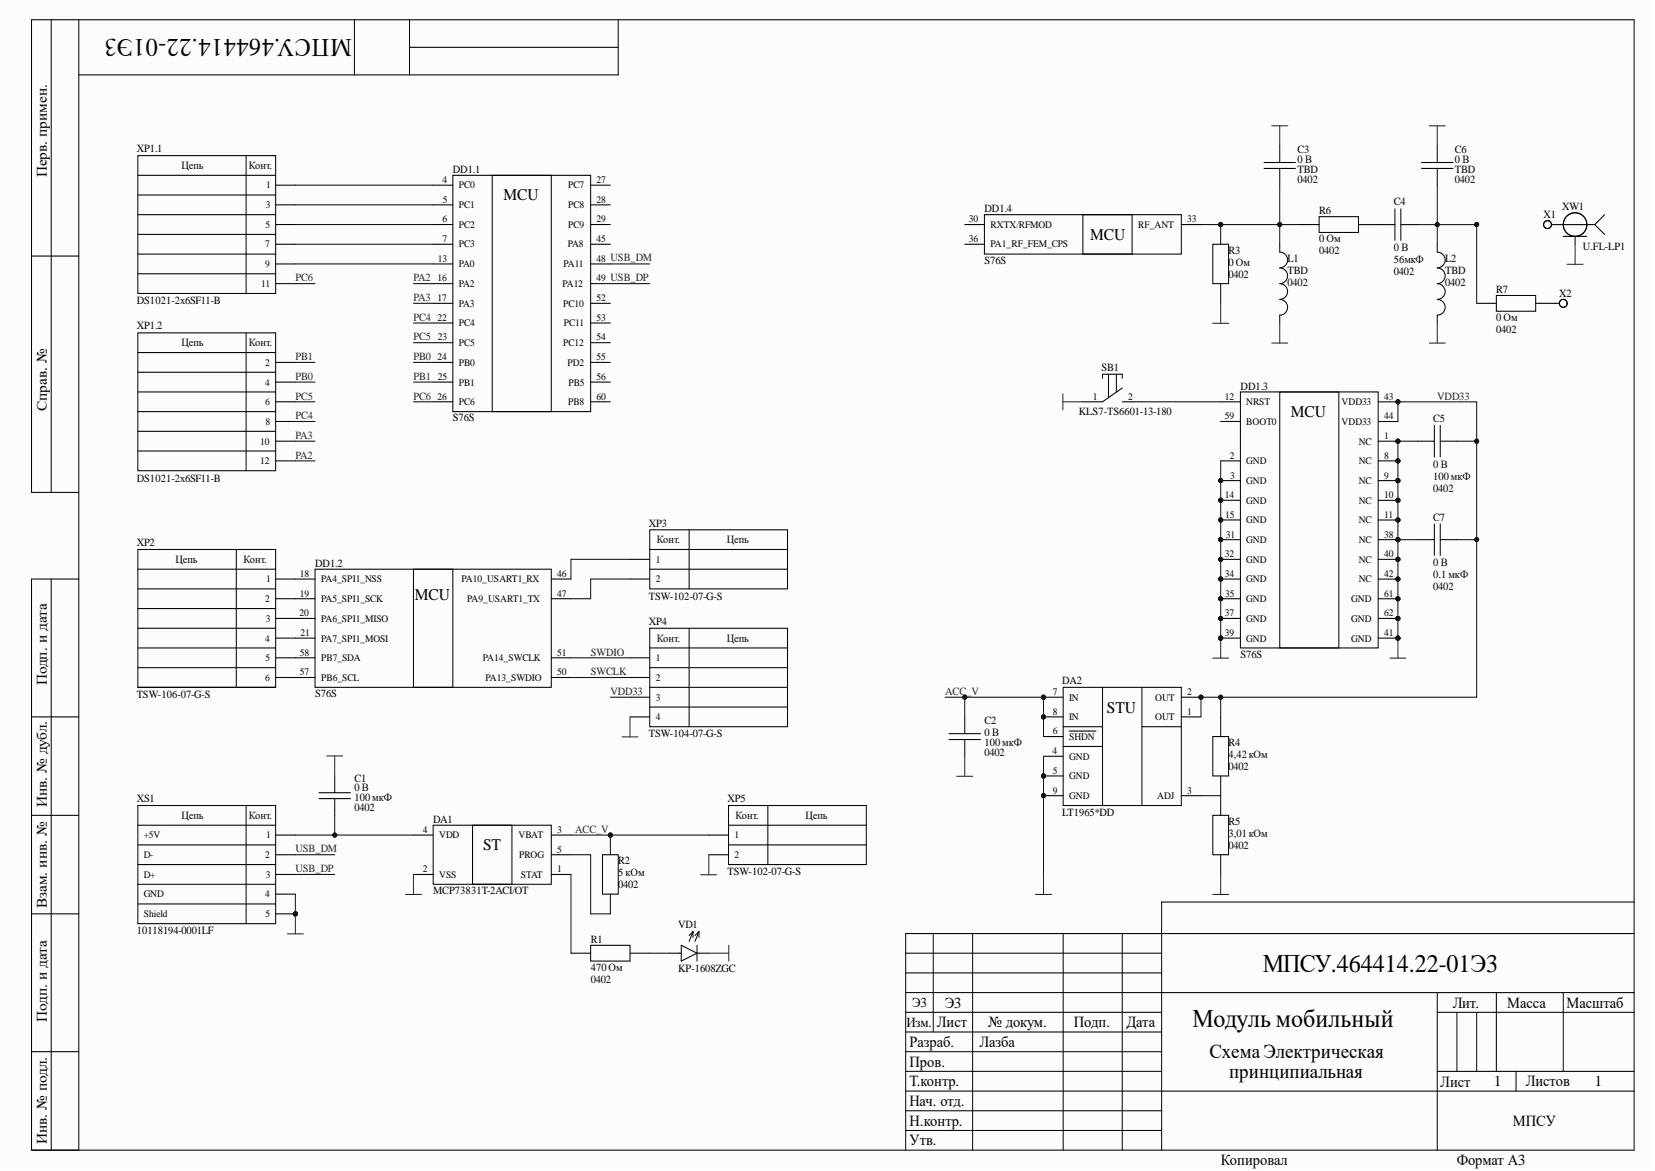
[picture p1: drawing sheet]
<svg xmlns="http://www.w3.org/2000/svg" width="420mm" height="297mm" viewBox="0 0 420 297" stroke-linecap="round" stroke-linejoin="round" font-family="sans-serif">
<g fill="#fcfcfc">
<path d="M0 0h419.5v296.7h-419.5z" fill-rule="evenodd"/>
<path d="M0 0h419.5v296.7h-419.5z" fill-rule="evenodd"/>
</g>
<g fill="none" stroke="#000" stroke-width=".26">
<path d="M13 5v119.9M20 5v286.8M89.9 5v14M103.9 12h52.9M103.9 5v14M156.8 5v14h-136.8M8 65h12M20 124.9h-12v-119.9h406.5v286.8h-406.5v-144.9h12M13 146.9v144.9M74.9 146.9h5M74.9 151.9h5M74.9 156.9h5"/>
<path d="M79.9 144.4h59.9v30h-59.9zM104.9 144.4h10v30h-10zM139.8 146.9h5M139.8 151.9h5M74.9 161.9h5M74.9 171.9h5M74.9 166.9h5M139.8 171.9h5M139.8 166.9h5M8 181.8h12M8 206.8h12M8 231.8h12"/>
<path d="M236.7 236.8v25M246.7 236.8v55M269.7 236.8v55M284.7 236.8v55M414.5 236.8h-184.8v55M414.5 228.8h-119.8v63M229.7 256.8h65M294.7 251.8h119.8M364.6 256.8h49.9M364.6 251.8v40M379.6 251.8v20M396.5 251.8v20"/>
<path d="M8 266.8h12M229.7 261.8h65M294.7 276.8h119.8M364.6 271.8h49.9M384.6 271.8v5"/>
</g>
<path d="M229.7 251.8h65M229.7 246.8h65M229.7 241.8h65M369.6 256.8v15M374.6 256.8v15M229.7 276.8h65M229.7 271.8h65M229.7 266.8h65M229.7 286.8h65M229.7 281.8h65" fill="none" stroke="#000" stroke-width=".25"/>
<circle cx="354.6" cy="111.9" r=".51" fill="#0e0e0e"/>
<circle cx="354.6" cy="111.9" r=".51" fill="none" stroke="#0e0e0e" stroke-width=".25"/>
<circle cx="309.6" cy="121.9" r=".51" fill="#0e0e0e"/>
<circle cx="309.6" cy="121.9" r=".51" fill="none" stroke="#0e0e0e" stroke-width=".25"/>
<circle cx="354.6" cy="116.9" r=".51" fill="#0e0e0e"/>
<circle cx="354.6" cy="116.9" r=".51" fill="none" stroke="#0e0e0e" stroke-width=".25"/>
<circle cx="354.6" cy="121.9" r=".51" fill="#0e0e0e"/>
<circle cx="354.6" cy="121.9" r=".51" fill="none" stroke="#0e0e0e" stroke-width=".25"/>
<circle cx="354.6" cy="126.9" r=".51" fill="#0e0e0e"/>
<circle cx="354.6" cy="126.9" r=".51" fill="none" stroke="#0e0e0e" stroke-width=".25"/>
<circle cx="354.6" cy="131.9" r=".51" fill="#0e0e0e"/>
<circle cx="354.6" cy="131.9" r=".51" fill="none" stroke="#0e0e0e" stroke-width=".25"/>
<circle cx="309.6" cy="126.9" r=".51" fill="#0e0e0e"/>
<circle cx="309.6" cy="126.9" r=".51" fill="none" stroke="#0e0e0e" stroke-width=".25"/>
<circle cx="309.6" cy="131.9" r=".51" fill="#0e0e0e"/>
<circle cx="309.6" cy="131.9" r=".51" fill="none" stroke="#0e0e0e" stroke-width=".25"/>
<circle cx="309.6" cy="136.9" r=".51" fill="#0e0e0e"/>
<circle cx="309.6" cy="136.9" r=".51" fill="none" stroke="#0e0e0e" stroke-width=".25"/>
<circle cx="309.6" cy="141.9" r=".51" fill="#0e0e0e"/>
<circle cx="309.6" cy="141.9" r=".51" fill="none" stroke="#0e0e0e" stroke-width=".25"/>
<circle cx="309.6" cy="146.9" r=".51" fill="#0e0e0e"/>
<circle cx="309.6" cy="146.9" r=".51" fill="none" stroke="#0e0e0e" stroke-width=".25"/>
<circle cx="309.6" cy="151.9" r=".51" fill="#0e0e0e"/>
<circle cx="309.6" cy="151.9" r=".51" fill="none" stroke="#0e0e0e" stroke-width=".25"/>
<circle cx="309.6" cy="156.9" r=".51" fill="#0e0e0e"/>
<circle cx="309.6" cy="156.9" r=".51" fill="none" stroke="#0e0e0e" stroke-width=".25"/>
<circle cx="354.6" cy="136.9" r=".51" fill="#0e0e0e"/>
<circle cx="354.6" cy="136.9" r=".51" fill="none" stroke="#0e0e0e" stroke-width=".25"/>
<circle cx="309.6" cy="161.9" r=".51" fill="#0e0e0e"/>
<circle cx="309.6" cy="161.9" r=".51" fill="none" stroke="#0e0e0e" stroke-width=".25"/>
<circle cx="354.6" cy="141.9" r=".51" fill="#0e0e0e"/>
<circle cx="354.6" cy="141.9" r=".51" fill="none" stroke="#0e0e0e" stroke-width=".25"/>
<circle cx="354.6" cy="161.9" r=".51" fill="#0e0e0e"/>
<circle cx="354.6" cy="161.9" r=".51" fill="none" stroke="#0e0e0e" stroke-width=".25"/>
<circle cx="354.6" cy="146.9" r=".51" fill="#0e0e0e"/>
<circle cx="354.6" cy="146.9" r=".51" fill="none" stroke="#0e0e0e" stroke-width=".25"/>
<circle cx="354.6" cy="101.9" r=".51" fill="#0e0e0e"/>
<circle cx="354.6" cy="101.9" r=".51" fill="none" stroke="#0e0e0e" stroke-width=".25"/>
<circle cx="354.6" cy="151.9" r=".51" fill="#0e0e0e"/>
<circle cx="354.6" cy="151.9" r=".51" fill="none" stroke="#0e0e0e" stroke-width=".25"/>
<circle cx="354.6" cy="156.9" r=".51" fill="#0e0e0e"/>
<circle cx="354.6" cy="156.9" r=".51" fill="none" stroke="#0e0e0e" stroke-width=".25"/>
<path d="M349.6 111.9h5" fill="none" stroke="#000" stroke-width=".26"/>
<circle cx="354.6" cy="111.9" r=".51" fill="#0e0e0e"/>
<circle cx="354.6" cy="111.9" r=".51" fill="none" stroke="#0e0e0e" stroke-width=".25"/>
<path d="M309.6 116.9h5M309.6 121.9h5" fill="none" stroke="#000" stroke-width=".26"/>
<circle cx="309.6" cy="121.9" r=".51" fill="#0e0e0e"/>
<circle cx="309.6" cy="121.9" r=".51" fill="none" stroke="#0e0e0e" stroke-width=".25"/>
<path d="M349.6 116.9h5" fill="none" stroke="#000" stroke-width=".26"/>
<circle cx="354.6" cy="116.9" r=".51" fill="#0e0e0e"/>
<circle cx="354.6" cy="116.9" r=".51" fill="none" stroke="#0e0e0e" stroke-width=".25"/>
<path d="M349.6 121.9h5" fill="none" stroke="#000" stroke-width=".26"/>
<circle cx="354.6" cy="121.9" r=".51" fill="#0e0e0e"/>
<circle cx="354.6" cy="121.9" r=".51" fill="none" stroke="#0e0e0e" stroke-width=".25"/>
<path d="M349.6 126.9h5" fill="none" stroke="#000" stroke-width=".26"/>
<circle cx="354.6" cy="126.9" r=".51" fill="#0e0e0e"/>
<circle cx="354.6" cy="126.9" r=".51" fill="none" stroke="#0e0e0e" stroke-width=".25"/>
<path d="M349.6 131.9h5" fill="none" stroke="#000" stroke-width=".26"/>
<circle cx="354.6" cy="131.9" r=".51" fill="#0e0e0e"/>
<circle cx="354.6" cy="131.9" r=".51" fill="none" stroke="#0e0e0e" stroke-width=".25"/>
<path d="M309.6 101.9h5M309.6 126.9h5" fill="none" stroke="#000" stroke-width=".26"/>
<circle cx="309.6" cy="126.9" r=".51" fill="#0e0e0e"/>
<circle cx="309.6" cy="126.9" r=".51" fill="none" stroke="#0e0e0e" stroke-width=".25"/>
<path d="M309.6 131.9h5" fill="none" stroke="#000" stroke-width=".26"/>
<circle cx="309.6" cy="131.9" r=".51" fill="#0e0e0e"/>
<circle cx="309.6" cy="131.9" r=".51" fill="none" stroke="#0e0e0e" stroke-width=".25"/>
<path d="M309.6 136.9h5" fill="none" stroke="#000" stroke-width=".26"/>
<circle cx="309.6" cy="136.9" r=".51" fill="#0e0e0e"/>
<circle cx="309.6" cy="136.9" r=".51" fill="none" stroke="#0e0e0e" stroke-width=".25"/>
<path d="M309.6 141.9h5" fill="none" stroke="#000" stroke-width=".26"/>
<circle cx="309.6" cy="141.9" r=".51" fill="#0e0e0e"/>
<circle cx="309.6" cy="141.9" r=".51" fill="none" stroke="#0e0e0e" stroke-width=".25"/>
<path d="M309.6 146.9h5" fill="none" stroke="#000" stroke-width=".26"/>
<circle cx="309.6" cy="146.9" r=".51" fill="#0e0e0e"/>
<circle cx="309.6" cy="146.9" r=".51" fill="none" stroke="#0e0e0e" stroke-width=".25"/>
<path d="M309.6 151.9h5" fill="none" stroke="#000" stroke-width=".26"/>
<circle cx="309.6" cy="151.9" r=".51" fill="#0e0e0e"/>
<circle cx="309.6" cy="151.9" r=".51" fill="none" stroke="#0e0e0e" stroke-width=".25"/>
<path d="M309.6 156.9h5" fill="none" stroke="#000" stroke-width=".26"/>
<circle cx="309.6" cy="156.9" r=".51" fill="#0e0e0e"/>
<circle cx="309.6" cy="156.9" r=".51" fill="none" stroke="#0e0e0e" stroke-width=".25"/>
<path d="M349.6 136.9h5" fill="none" stroke="#000" stroke-width=".26"/>
<circle cx="354.6" cy="136.9" r=".51" fill="#0e0e0e"/>
<circle cx="354.6" cy="136.9" r=".51" fill="none" stroke="#0e0e0e" stroke-width=".25"/>
<path d="M309.6 161.9h5" fill="none" stroke="#000" stroke-width=".26"/>
<circle cx="309.6" cy="161.9" r=".51" fill="#0e0e0e"/>
<circle cx="309.6" cy="161.9" r=".51" fill="none" stroke="#0e0e0e" stroke-width=".25"/>
<path d="M349.6 141.9h5" fill="none" stroke="#000" stroke-width=".26"/>
<circle cx="354.6" cy="141.9" r=".51" fill="#0e0e0e"/>
<circle cx="354.6" cy="141.9" r=".51" fill="none" stroke="#0e0e0e" stroke-width=".25"/>
<path d="M349.6 161.9h5" fill="none" stroke="#000" stroke-width=".26"/>
<circle cx="354.6" cy="161.9" r=".51" fill="#0e0e0e"/>
<circle cx="354.6" cy="161.9" r=".51" fill="none" stroke="#0e0e0e" stroke-width=".25"/>
<path d="M349.6 146.9h5" fill="none" stroke="#000" stroke-width=".26"/>
<circle cx="354.6" cy="146.9" r=".51" fill="#0e0e0e"/>
<circle cx="354.6" cy="146.9" r=".51" fill="none" stroke="#0e0e0e" stroke-width=".25"/>
<path d="M349.6 101.9h5" fill="none" stroke="#000" stroke-width=".26"/>
<circle cx="354.6" cy="101.9" r=".51" fill="#0e0e0e"/>
<circle cx="354.6" cy="101.9" r=".51" fill="none" stroke="#0e0e0e" stroke-width=".25"/>
<path d="M309.6 106.9h5M349.6 106.9h5M349.6 151.9h5" fill="none" stroke="#000" stroke-width=".26"/>
<circle cx="354.6" cy="151.9" r=".51" fill="#0e0e0e"/>
<circle cx="354.6" cy="151.9" r=".51" fill="none" stroke="#0e0e0e" stroke-width=".25"/>
<path d="M349.6 156.9h5" fill="none" stroke="#000" stroke-width=".26"/>
<circle cx="354.6" cy="156.9" r=".51" fill="#0e0e0e"/>
<circle cx="354.6" cy="156.9" r=".51" fill="none" stroke="#0e0e0e" stroke-width=".25"/>
<g fill="none" stroke="#000" stroke-width=".26">
<path d="M324.6 37v4.2M109.9 57h5M109.9 47h5M109.9 52h5M114.9 44.5h34.9v59.9h-34.9zM124.9 44.5h14.9v59.9h-14.9zM149.8 57h5M149.8 47h5M149.8 52h5M244.7 57h5M249.7 54.5h49.9v10h-49.9zM274.7 54.5h12.5v10h-12.5z"/>
<path d="M299.6 57h5M320.6 41.2h8M320.6 42.7h8M324.6 42.7v4.3M329.6 57h5M334.6 55h10v4h-10zM344.6 57h9.2M353.8 53v8M355.3 57h4.3M355.3 53v8M394.6 57h9.9M396.5 60h6"/>
<path d="M399.5 60v2M404.5 57l2.5 2.5M407 54.5l-2.5 2.5M109.9 62h5M109.9 67h5M109.9 71.9h5M109.9 76.9h5M149.8 62h5M149.8 67h5M149.8 71.9h5M149.8 76.9h5M244.7 62h5"/>
<path d="M324.6 62v2a2 2 0 0 1 2 2 2 2 0 0 1-2 2 2 2 0 0 1 2 2 2 2 0 0 1-2 1.9 2 2 0 0 1 2 2 2 2 0 0 1-2 2 2 2 0 0 1 2 2 2 2 0 0 1-2 2v2M364.6 62v2a2 2 0 0 1 2 2 2 2 0 0 1-2 2 2 2 0 0 1 2 2 2 2 0 0 1-2 1.9 2 2 0 0 1 2 2 2 2 0 0 1-2 2 2 2 0 0 1 2 2 2 2 0 0 1-2 2v2.1M109.9 81.9h5M109.9 86.9h5M109.9 91.9h5M109.9 96.9h5M149.8 81.9h5M149.8 86.9h5M149.8 91.9h5M149.8 96.9h5M279.7 95.9v-1h5v1M281.2 94.9v6"/>
<path d="M283.2 94.9v4.5M284.7 98.4l-5 3.5h-5M314.6 99.4h35v65h-35zM324.6 99.4h15v65h-15zM109.9 101.9h5M149.8 101.9h5M284.7 101.9h5M240.7 187.6h8M240.7 186.1h8M244.7 181.8v4.3M244.7 187.6v4.2"/>
<circle cx="399.5" cy="57" r="2.99"/>
<circle cx="399.5" cy="57" r="3"/>
</g>
<path d="M322.6 31.9h4M324.6 31.9v5.1M397.5 67h4.1M399.5 62v5M269.6 99.9v4.1M322.6 87h4M324.6 81.9v5.1M362.5 87h4.1M364.6 82v5M269.6 101.9h5.1" fill="none" stroke="#262626" stroke-width=".26"/>
<circle cx="264.7" cy="176.9" r=".51" fill="#0e0e0e"/>
<circle cx="264.7" cy="176.9" r=".51" fill="none" stroke="#0e0e0e" stroke-width=".25"/>
<circle cx="264.7" cy="181.9" r=".51" fill="#0e0e0e"/>
<circle cx="264.7" cy="181.9" r=".51" fill="none" stroke="#0e0e0e" stroke-width=".25"/>
<circle cx="304.6" cy="176.9" r=".51" fill="#0e0e0e"/>
<circle cx="304.6" cy="176.9" r=".51" fill="none" stroke="#0e0e0e" stroke-width=".25"/>
<circle cx="264.7" cy="196.8" r=".51" fill="#0e0e0e"/>
<circle cx="264.7" cy="196.8" r=".51" fill="none" stroke="#0e0e0e" stroke-width=".25"/>
<circle cx="264.7" cy="201.8" r=".51" fill="#0e0e0e"/>
<circle cx="264.7" cy="201.8" r=".51" fill="none" stroke="#0e0e0e" stroke-width=".25"/>
<path d="M264.7 176.9h5M269.7 174.4h29.9v29.9h-29.9zM279.7 174.4v29.9M289.7 174.4v29.9" fill="none" stroke="#000" stroke-width=".26"/>
<circle cx="264.7" cy="176.9" r=".51" fill="#0e0e0e"/>
<circle cx="264.7" cy="176.9" r=".51" fill="none" stroke="#0e0e0e" stroke-width=".25"/>
<path d="M264.7 181.8h5M264.7 186.8h5M264.7 191.8h5M269.7 189.3h10M271.2 185.4h6.8M299.6 181.8h5M299.6 201.8h5" fill="none" stroke="#000" stroke-width=".26"/>
<circle cx="264.7" cy="181.9" r=".51" fill="#0e0e0e"/>
<circle cx="264.7" cy="181.9" r=".51" fill="none" stroke="#0e0e0e" stroke-width=".25"/>
<path d="M299.6 176.9h5" fill="none" stroke="#000" stroke-width=".26"/>
<circle cx="304.6" cy="176.9" r=".51" fill="#0e0e0e"/>
<circle cx="304.6" cy="176.9" r=".51" fill="none" stroke="#0e0e0e" stroke-width=".25"/>
<path d="M264.7 196.8h5" fill="none" stroke="#000" stroke-width=".26"/>
<circle cx="264.7" cy="196.8" r=".51" fill="#0e0e0e"/>
<circle cx="264.7" cy="196.8" r=".51" fill="none" stroke="#0e0e0e" stroke-width=".25"/>
<path d="M264.7 201.8h5" fill="none" stroke="#000" stroke-width=".26"/>
<circle cx="264.7" cy="201.8" r=".51" fill="#0e0e0e"/>
<circle cx="264.7" cy="201.8" r=".51" fill="none" stroke="#0e0e0e" stroke-width=".25"/>
<g fill="none" stroke="#000" stroke-width=".26">
<path d="M359.6 111.9h4.2M363.8 107.9v8M365.3 107.9v8M365.3 111.9h4.3M359.6 136.9h4.2M363.8 132.9v8M365.3 132.9v8M365.3 136.9h4.3M269.7 184.3h10M289.7 184.3h9.9M307.6 186.8h4v10h-4zM309.6 181.8v5"/>
<path d="M309.6 196.8v10M307.6 206.8h4v10h-4zM309.6 216.8v5"/>
</g>
<path d="M352.6 166.9h4M354.6 161.9v5M262.7 226.9h4M264.7 221.8v5.1M307.6 226.9h4.1M309.6 221.8v5.1" fill="none" stroke="#262626" stroke-width=".26"/>
<circle cx="354.6" cy="161.9" r=".51" fill="#0e0e0e"/>
<circle cx="354.6" cy="161.9" r=".51" fill="none" stroke="#0e0e0e" stroke-width=".25"/>
<path d="M307.6 166.9h4.1M309.6 161.9v5" fill="none" stroke="#262626" stroke-width=".26"/>
<circle cx="309.6" cy="161.9" r=".51" fill="#0e0e0e"/>
<circle cx="309.6" cy="161.9" r=".51" fill="none" stroke="#0e0e0e" stroke-width=".25"/>
<path d="M242.7 196.9h4M244.7 191.8v5.1" fill="none" stroke="#262626" stroke-width=".26"/>
<circle cx="309.6" cy="57" r=".51" fill="#0e0e0e"/>
<circle cx="309.6" cy="57" r=".51" fill="none" stroke="#0e0e0e" stroke-width=".25"/>
<path d="M309.6 57v5M307.6 62h4v9.9h-4zM309.6 71.9v5" fill="none" stroke="#000" stroke-width=".26"/>
<circle cx="309.6" cy="57" r=".51" fill="#0e0e0e"/>
<circle cx="309.6" cy="57" r=".51" fill="none" stroke="#0e0e0e" stroke-width=".25"/>
<path d="M309.6 76.9v5.1M307.6 82h4.1M157.8 186.9h4M159.8 181.8v5.1" fill="none" stroke="#262626" stroke-width=".26"/>
<g fill="none" stroke="#000" stroke-width=".26">
<path d="M35 39.5h34.9v34.9h-34.9zM62.4 39.5v34.9M35 44.5h34.9M35 49.5h34.9M35 54.5h34.9M35 59.5h34.9M69.9 47h5M69.9 52h5M69.9 57h5M35 64.5h34.9M35 69.4h34.9M69.9 62h5"/>
<path d="M69.9 67h5M69.9 71.9h5M35 84.4h34.9v35h-34.9zM35 89.4h34.9M35 94.4h34.9M35 99.4h34.9M62.4 84.4v35M69.9 91.9h5M69.9 96.9h5M35 104.4h34.9M35 109.4h34.9M35 114.4h34.9"/>
<path d="M69.9 101.9h5M69.9 106.9h5M69.9 111.9h5M69.9 116.9h5M164.8 134.4h35v15h-35zM164.8 139.4h35M174.8 134.4v15M159.8 141.9h5M159.8 146.9h5M164.8 159.4h35v24.9h-35zM164.8 144.4h35M174.8 159.4v24.9"/>
<path d="M159.8 166.9h5M159.8 171.9h5M159.8 176.9h5M164.8 164.4h35M164.8 169.4h35M164.8 174.4h35M164.8 179.4h35M159.8 181.8h5M104.9 211.8h5M109.9 209.3h29.9v15h-29.9zM119.9 209.3h10v15h-10zM139.8 211.8h5"/>
<path d="M139.8 216.8h5M104.9 221.8h5M139.8 221.8h5"/>
</g>
<circle cx="74.9" cy="231.8" r=".51" fill="#0e0e0e"/>
<circle cx="74.9" cy="231.8" r=".51" fill="none" stroke="#0e0e0e" stroke-width=".25"/>
<path d="M69.9 211.8h5M69.9 216.8h5M69.9 221.8h5M69.9 226.8h5M69.9 231.8h5" fill="none" stroke="#000" stroke-width=".26"/>
<circle cx="74.9" cy="231.8" r=".51" fill="#0e0e0e"/>
<circle cx="74.9" cy="231.8" r=".51" fill="none" stroke="#0e0e0e" stroke-width=".25"/>
<path d="M35 204.3h34.9v30h-34.9zM35 209.3h34.9M35 214.3h34.9M35 219.3h34.9M62.4 204.3v30M35 224.3h34.9M35 229.3h34.9" fill="none" stroke="#000" stroke-width=".26"/>
<path d="M72.9 236.9h4.1M74.9 231.8v5.1" fill="none" stroke="#262626" stroke-width=".26"/>
<circle cx="74.9" cy="231.8" r=".51" fill="#0e0e0e"/>
<circle cx="74.9" cy="231.8" r=".51" fill="none" stroke="#0e0e0e" stroke-width=".25"/>
<g fill="none" stroke="#000" stroke-width=".26">
<path d="M84.9 196.8v4.3M80.9 202.6h8M80.9 201.1h8M84.9 202.6v4.2M149.8 239.8h10v4h-10zM172.8 239.8l4 2-4 2zM175.8 236.3l-1 2.5M175.8 236.3v1.5M175.8 236.3l-1 1M176.8 239.8v4M177.3 236.3l-1 2.5M177.3 236.3v1.5"/>
<path d="M177.3 236.3l-1 1M144.8 241.8h5M159.8 241.8h5M169.8 241.8h3M176.8 241.8h3"/>
</g>
<path d="M82.9 191.8h4M84.9 191.8v5M102.8 226.9h4.1M104.9 221.8v5.1" fill="none" stroke="#262626" stroke-width=".26"/>
<circle cx="154.8" cy="211.8" r=".51" fill="#0e0e0e"/>
<circle cx="154.8" cy="211.8" r=".51" fill="none" stroke="#0e0e0e" stroke-width=".25"/>
<path d="M152.8 216.8h4v10h-4zM154.8 211.8v5" fill="none" stroke="#000" stroke-width=".26"/>
<circle cx="154.8" cy="211.8" r=".51" fill="#0e0e0e"/>
<circle cx="154.8" cy="211.8" r=".51" fill="none" stroke="#0e0e0e" stroke-width=".25"/>
<g fill="none" stroke="#000" stroke-width=".26">
<path d="M364.6 37v4.2M360.6 41.2h8M360.6 42.7h8M364.6 42.7v4.3M393.5 57h1.1M374.6 76.9h5M379.6 75h9.9v3.9h-9.9zM389.5 76.9h6M35 139.4h34.9v35h-34.9zM59.9 139.4v35M35 144.4h34.9M35 149.4h34.9"/>
<path d="M35 154.4h34.9M35 159.4h34.9M69.9 146.9h5M69.9 151.9h5M69.9 156.9h5M35 164.4h34.9M35 169.4h34.9M35 174.4h34.9M69.9 161.9h5M69.9 166.9h5M69.9 171.9h5M179.8 211.8h5"/>
<path d="M179.8 216.8h5M184.8 204.3h34.9v15h-34.9zM184.8 209.3h34.9M184.8 214.3h34.9M194.8 204.3v15M154.8 226.8v5"/>
<circle cx="392.5" cy="57" r="1"/>
<circle cx="396.5" cy="76.9" r="1"/>
</g>
<path d="M362.5 31.9h4.1M364.6 31.9v5.1M179.8 216.8v5.1M177.8 221.9h4M184.9 239.8v4M179.8 241.8h5.1" fill="none" stroke="#262626" stroke-width=".26"/>
<path d="M324.6 47v15" fill="none" stroke="#0e0e0e" stroke-width=".26"/>
<circle cx="324.6" cy="57" r=".51" fill="#0e0e0e"/>
<circle cx="324.6" cy="57" r=".51" fill="none" stroke="#0e0e0e" stroke-width=".25"/>
<path d="M364.6 57v5M289.7 101.9h19.9M309.6 176.9v4.9M304.6 201.8h5" fill="none" stroke="#0e0e0e" stroke-width=".26"/>
<circle cx="309.6" cy="176.9" r=".51" fill="#0e0e0e"/>
<circle cx="309.6" cy="176.9" r=".51" fill="none" stroke="#0e0e0e" stroke-width=".25"/>
<path d="M264.7 191.8v30" fill="none" stroke="#0e0e0e" stroke-width=".26"/>
<circle cx="264.7" cy="196.8" r=".51" fill="#0e0e0e"/>
<circle cx="264.7" cy="196.8" r=".51" fill="none" stroke="#0e0e0e" stroke-width=".25"/>
<circle cx="264.7" cy="201.8" r=".51" fill="#0e0e0e"/>
<circle cx="264.7" cy="201.8" r=".51" fill="none" stroke="#0e0e0e" stroke-width=".25"/>
<path d="M309.6 116.9v45" fill="none" stroke="#0e0e0e" stroke-width=".26"/>
<circle cx="309.6" cy="161.9" r=".51" fill="#0e0e0e"/>
<circle cx="309.6" cy="161.9" r=".51" fill="none" stroke="#0e0e0e" stroke-width=".25"/>
<circle cx="309.6" cy="156.9" r=".51" fill="#0e0e0e"/>
<circle cx="309.6" cy="156.9" r=".51" fill="none" stroke="#0e0e0e" stroke-width=".25"/>
<circle cx="309.6" cy="151.9" r=".51" fill="#0e0e0e"/>
<circle cx="309.6" cy="151.9" r=".51" fill="none" stroke="#0e0e0e" stroke-width=".25"/>
<circle cx="309.6" cy="146.9" r=".51" fill="#0e0e0e"/>
<circle cx="309.6" cy="146.9" r=".51" fill="none" stroke="#0e0e0e" stroke-width=".25"/>
<circle cx="309.6" cy="141.9" r=".51" fill="#0e0e0e"/>
<circle cx="309.6" cy="141.9" r=".51" fill="none" stroke="#0e0e0e" stroke-width=".25"/>
<circle cx="309.6" cy="136.9" r=".51" fill="#0e0e0e"/>
<circle cx="309.6" cy="136.9" r=".51" fill="none" stroke="#0e0e0e" stroke-width=".25"/>
<circle cx="309.6" cy="131.9" r=".51" fill="#0e0e0e"/>
<circle cx="309.6" cy="131.9" r=".51" fill="none" stroke="#0e0e0e" stroke-width=".25"/>
<circle cx="309.6" cy="126.9" r=".51" fill="#0e0e0e"/>
<circle cx="309.6" cy="126.9" r=".51" fill="none" stroke="#0e0e0e" stroke-width=".25"/>
<circle cx="309.6" cy="121.9" r=".51" fill="#0e0e0e"/>
<circle cx="309.6" cy="121.9" r=".51" fill="none" stroke="#0e0e0e" stroke-width=".25"/>
<path d="M369.6 111.9h5" fill="none" stroke="#0e0e0e" stroke-width=".26"/>
<circle cx="374.6" cy="111.9" r=".51" fill="#0e0e0e"/>
<circle cx="374.6" cy="111.9" r=".51" fill="none" stroke="#0e0e0e" stroke-width=".25"/>
<path d="M369.6 136.9h5" fill="none" stroke="#0e0e0e" stroke-width=".26"/>
<circle cx="374.6" cy="136.9" r=".51" fill="#0e0e0e"/>
<circle cx="374.6" cy="136.9" r=".51" fill="none" stroke="#0e0e0e" stroke-width=".25"/>
<path d="M354.6 136.9h5" fill="none" stroke="#0e0e0e" stroke-width=".26"/>
<circle cx="354.6" cy="136.9" r=".51" fill="#0e0e0e"/>
<circle cx="354.6" cy="136.9" r=".51" fill="none" stroke="#0e0e0e" stroke-width=".25"/>
<path d="M359.6 111.9h-5v50" fill="none" stroke="#0e0e0e" stroke-width=".26"/>
<circle cx="354.6" cy="111.9" r=".51" fill="#0e0e0e"/>
<circle cx="354.6" cy="111.9" r=".51" fill="none" stroke="#0e0e0e" stroke-width=".25"/>
<circle cx="354.6" cy="116.9" r=".51" fill="#0e0e0e"/>
<circle cx="354.6" cy="116.9" r=".51" fill="none" stroke="#0e0e0e" stroke-width=".25"/>
<circle cx="354.6" cy="121.9" r=".51" fill="#0e0e0e"/>
<circle cx="354.6" cy="121.9" r=".51" fill="none" stroke="#0e0e0e" stroke-width=".25"/>
<circle cx="354.6" cy="126.9" r=".51" fill="#0e0e0e"/>
<circle cx="354.6" cy="126.9" r=".51" fill="none" stroke="#0e0e0e" stroke-width=".25"/>
<circle cx="354.6" cy="131.9" r=".51" fill="#0e0e0e"/>
<circle cx="354.6" cy="131.9" r=".51" fill="none" stroke="#0e0e0e" stroke-width=".25"/>
<circle cx="354.6" cy="136.9" r=".51" fill="#0e0e0e"/>
<circle cx="354.6" cy="136.9" r=".51" fill="none" stroke="#0e0e0e" stroke-width=".25"/>
<circle cx="354.6" cy="141.9" r=".51" fill="#0e0e0e"/>
<circle cx="354.6" cy="141.9" r=".51" fill="none" stroke="#0e0e0e" stroke-width=".25"/>
<circle cx="354.6" cy="146.9" r=".51" fill="#0e0e0e"/>
<circle cx="354.6" cy="146.9" r=".51" fill="none" stroke="#0e0e0e" stroke-width=".25"/>
<circle cx="354.6" cy="151.9" r=".51" fill="#0e0e0e"/>
<circle cx="354.6" cy="151.9" r=".51" fill="none" stroke="#0e0e0e" stroke-width=".25"/>
<circle cx="354.6" cy="156.9" r=".51" fill="#0e0e0e"/>
<circle cx="354.6" cy="156.9" r=".51" fill="none" stroke="#0e0e0e" stroke-width=".25"/>
<circle cx="354.6" cy="161.9" r=".51" fill="#0e0e0e"/>
<circle cx="354.6" cy="161.9" r=".51" fill="none" stroke="#0e0e0e" stroke-width=".25"/>
<path d="M364.6 47v10h-5" fill="none" stroke="#0e0e0e" stroke-width=".26"/>
<circle cx="364.6" cy="57" r=".51" fill="#0e0e0e"/>
<circle cx="364.6" cy="57" r=".51" fill="none" stroke="#0e0e0e" stroke-width=".25"/>
<path d="M304.6 57h25" fill="none" stroke="#0e0e0e" stroke-width=".26"/>
<circle cx="309.6" cy="57" r=".51" fill="#0e0e0e"/>
<circle cx="309.6" cy="57" r=".51" fill="none" stroke="#0e0e0e" stroke-width=".25"/>
<circle cx="324.6" cy="57" r=".51" fill="#0e0e0e"/>
<circle cx="324.6" cy="57" r=".51" fill="none" stroke="#0e0e0e" stroke-width=".25"/>
<path d="M74.9 47h35M74.9 52h35M74.9 57h35M74.9 62h35M74.9 67h35M104.9 71.9h5M154.8 67h10M154.8 71.9h10M144.8 166.9h15M144.8 171.9h15M154.8 176.9h5M244.7 176.9v4.9" fill="none" stroke="#0e0e0e" stroke-width=".26"/>
<circle cx="244.7" cy="176.9" r=".51" fill="#0e0e0e"/>
<circle cx="244.7" cy="176.9" r=".51" fill="none" stroke="#0e0e0e" stroke-width=".25"/>
<path d="M74.9 216.8h10M74.9 221.8h10M74.9 226.8v5" fill="none" stroke="#0e0e0e" stroke-width=".26"/>
<circle cx="74.9" cy="231.8" r=".51" fill="#0e0e0e"/>
<circle cx="74.9" cy="231.8" r=".51" fill="none" stroke="#0e0e0e" stroke-width=".25"/>
<path d="M144.8 216.8h5v15h5M144.8 211.8h35M144.8 221.8v20M164.8 241.8h5" fill="none" stroke="#0e0e0e" stroke-width=".26"/>
<circle cx="154.8" cy="211.8" r=".51" fill="#0e0e0e"/>
<circle cx="154.8" cy="211.8" r=".51" fill="none" stroke="#0e0e0e" stroke-width=".25"/>
<path d="M74.9 211.8h30" fill="none" stroke="#0e0e0e" stroke-width=".26"/>
<circle cx="84.9" cy="211.8" r=".51" fill="#0e0e0e"/>
<circle cx="84.9" cy="211.8" r=".51" fill="none" stroke="#0e0e0e" stroke-width=".25"/>
<path d="M84.9 206.8v5" fill="none" stroke="#0e0e0e" stroke-width=".26"/>
<circle cx="84.9" cy="211.8" r=".51" fill="#0e0e0e"/>
<circle cx="84.9" cy="211.8" r=".51" fill="none" stroke="#0e0e0e" stroke-width=".25"/>
<path d="M159.8 141.9h-15v5M159.8 146.9h-10v5h-5M239.7 176.9h25v9.9" fill="none" stroke="#0e0e0e" stroke-width=".26"/>
<circle cx="264.7" cy="181.9" r=".51" fill="#0e0e0e"/>
<circle cx="264.7" cy="181.9" r=".51" fill="none" stroke="#0e0e0e" stroke-width=".25"/>
<circle cx="264.7" cy="176.9" r=".51" fill="#0e0e0e"/>
<circle cx="264.7" cy="176.9" r=".51" fill="none" stroke="#0e0e0e" stroke-width=".25"/>
<circle cx="244.7" cy="176.9" r=".51" fill="#0e0e0e"/>
<circle cx="244.7" cy="176.9" r=".51" fill="none" stroke="#0e0e0e" stroke-width=".25"/>
<path d="M354.6 106.9v-5h20v75h-70v4.9" fill="none" stroke="#0e0e0e" stroke-width=".26"/>
<circle cx="304.6" cy="176.9" r=".51" fill="#0e0e0e"/>
<circle cx="304.6" cy="176.9" r=".51" fill="none" stroke="#0e0e0e" stroke-width=".25"/>
<circle cx="309.6" cy="176.9" r=".51" fill="#0e0e0e"/>
<circle cx="309.6" cy="176.9" r=".51" fill="none" stroke="#0e0e0e" stroke-width=".25"/>
<circle cx="374.6" cy="136.9" r=".51" fill="#0e0e0e"/>
<circle cx="374.6" cy="136.9" r=".51" fill="none" stroke="#0e0e0e" stroke-width=".25"/>
<circle cx="374.6" cy="111.9" r=".51" fill="#0e0e0e"/>
<circle cx="374.6" cy="111.9" r=".51" fill="none" stroke="#0e0e0e" stroke-width=".25"/>
<circle cx="354.6" cy="101.9" r=".51" fill="#0e0e0e"/>
<circle cx="354.6" cy="101.9" r=".51" fill="none" stroke="#0e0e0e" stroke-width=".25"/>
<g fill="none" stroke="#0e0e0e" stroke-width=".26">
<path d="M374.6 57v19.9M74.9 71.9h5M104.9 76.9h5M74.9 91.9h5M74.9 96.9h5M104.9 81.9h5M104.9 86.9h5M104.9 91.9h5M104.9 96.9h5M74.9 101.9h5M74.9 106.9h5M74.9 111.9h5"/>
<path d="M74.9 116.9h5M104.9 101.9h5"/>
</g>
<circle cx="374.6" cy="57" r=".51" fill="#0e0e0e"/>
<circle cx="374.6" cy="57" r=".51" fill="none" stroke="#0e0e0e" stroke-width=".25"/>
<path d="M364.6 57h10" fill="none" stroke="#0e0e0e" stroke-width=".26"/>
<circle cx="374.6" cy="57" r=".51" fill="#0e0e0e"/>
<circle cx="374.6" cy="57" r=".51" fill="none" stroke="#0e0e0e" stroke-width=".25"/>
<circle cx="364.6" cy="57" r=".51" fill="#0e0e0e"/>
<circle cx="364.6" cy="57" r=".51" fill="none" stroke="#0e0e0e" stroke-width=".25"/>
<g font-size="6.4">
<text x="89.2" y="9.9" transform="rotate(-180 89.2 9.9)">МПСУ.464414.22-01Э3</text>
<text x="320.3" y="246.5">МПСУ.464414.22-01Э3</text>
<text x="302.5" y="260.5">Модуль мобильный</text>
</g>
<g font-size="5.1">
<text x="306.8" y="268.5">СхемаЭлектрическая</text>
<text x="311.8" y="273.5">принципиальная</text>
</g>
<g font-size="4.1">
<text x="127.7" y="50.8">MCU</text>
<text x="276.5" y="60.8">MCU</text>
<text x="327.4" y="105.8">MCU</text>
<text x="105.2" y="152.3">MCU</text>
<text x="280.7" y="180.8">STU</text>
<text x="122.5" y="215.7">ST</text>
</g>
<g font-size="3.9">
<text x="239.7" y="255.6">Э3</text>
<text x="368.5" y="255.6">Лит.</text>
<text x="382.3" y="255.6">Масса</text>
<text x="397.4" y="255.6">Масштаб</text>
<text x="237.6" y="260.6">Лист</text>
<text x="250.6" y="260.6">№ докум.</text>
<text x="272.4" y="260.6">Подп.</text>
<text x="285.7" y="260.6">Дата</text>
<text x="230.7" y="265.6">Разраб.</text>
<text x="248.4" y="265.6">Лазба</text>
<text x="230.7" y="270.6">Пров.</text>
<text x="230.7" y="275.6">Т.контр.</text>
<text x="365.3" y="275.8">Лист</text>
<text x="379" y="275.6">1</text>
<text x="387" y="275.6">Листов</text>
<text x="404.6" y="275.6">1</text>
<text x="230.7" y="280.6">Нач. отд.</text>
<text x="230.7" y="285.6">Н.контр.</text>
<text x="383.7" y="285.6">МПСУ</text>
<text x="230.7" y="290.6">Утв.</text>
<text x="309.7" y="295.6">Копировал</text>
<text x="369.5" y="295.6">Формат А3</text>
</g>
<g font-size="3.7">
<text x="11.8" y="45" transform="rotate(-90 11.8 45)">Перв. примен.</text>
<text x="11.8" y="104.3" transform="rotate(-90 11.8 104.3)">Справ. №</text>
<text x="11.8" y="173.8" transform="rotate(-90 11.8 173.8)">Подп. и дата</text>
<text x="11.8" y="204.8" transform="rotate(-90 11.8 204.8)">Инв. № дубл.</text>
<text x="11.8" y="230.3" transform="rotate(-90 11.8 230.3)">Взам. инв. №</text>
<text x="11.8" y="259.3" transform="rotate(-90 11.8 259.3)">Подп. и дата</text>
<text x="11.8" y="290.3" transform="rotate(-90 11.8 290.3)">Инв. № подл.</text>
</g>
<g font-size="3.5">
<text x="231.4" y="255.5">Э3</text>
<text x="229.9" y="260.5">Изм.</text>
</g>
<g font-size="2.8">
<text x="34.7" y="38.7">XP1.1</text>
<text x="329.1" y="41.4">0 В</text>
<text x="329.1" y="38.9">C3</text>
<text x="369" y="41.4">0 В</text>
<text x="369" y="38.9">C6</text>
<text x="46" y="42.9">Цепь</text>
<text x="63.1" y="42.9">Конт.</text>
<text x="114.8" y="43.9">DD1.1</text>
<text x="329.1" y="43.9">TBD</text>
<text x="329.1" y="46.4">0402</text>
<text x="369" y="43.9">TBD</text>
<text x="369" y="46.4">0402</text>
<text x="249.7" y="53.9">DD1.4</text>
<text x="353.6" y="52.1">C4</text>
<text x="396.3" y="53.4">XW1</text>
<text x="334.6" y="54.4">R6</text>
<text x="391.5" y="55.4">X1</text>
<text x="311.6" y="64.4">R3</text>
<text x="334.6" y="61.4">0 Ом</text>
<text x="334.6" y="64.5">0402</text>
<text x="353.6" y="63.7">0 В</text>
<text x="401.5" y="63.4">U.FL-LP1</text>
<text x="249.7" y="66.9">S76S</text>
<text x="311.6" y="67.4">0 Ом</text>
<text x="311.6" y="70.5">0402</text>
<text x="326.6" y="69.5">TBD</text>
<text x="326.6" y="66.4">L1</text>
<text x="353.6" y="66.7">56мкФ</text>
<text x="353.6" y="69.8">0402</text>
<text x="366.6" y="69.5">TBD</text>
<text x="366.6" y="66.4">L2</text>
<text x="34.7" y="77.2">DS1021-2x6SF11-B</text>
<text x="326.6" y="72.5">0402</text>
<text x="366.6" y="72.5">0402</text>
<text x="379.5" y="74.4">R7</text>
<text x="395.5" y="75.4">X2</text>
<text x="34.7" y="83.6">XP1.2</text>
<text x="379.5" y="81.4">0 Ом</text>
<text x="46" y="87.9">Цепь</text>
<text x="63.1" y="87.9">Конт.</text>
<text x="379.5" y="84.4">0402</text>
<text x="279.4" y="94.1">SB1</text>
<text x="314.7" y="98.8">DD1.3</text>
<text x="114.8" y="106.8">S76S</text>
<text x="273.6" y="105.3">KLS7-TS6601-13-180</text>
<text x="363.5" y="107.1">C5</text>
<text x="363.5" y="118.6">0 В</text>
<text x="34.7" y="122.2">DS1021-2x6SF11-B</text>
<text x="363.5" y="121.6">100мкФ</text>
<text x="363.5" y="124.7">0402</text>
<text x="164.6" y="133.6">XP3</text>
<text x="166.6" y="137.8">Конт.</text>
<text x="184.3" y="137.8">Цепь</text>
<text x="363.5" y="132">C7</text>
<text x="34.7" y="138.6">XP2</text>
<text x="44.5" y="142.8">Цепь</text>
<text x="61.7" y="142.8">Конт.</text>
<text x="79.9" y="143.8">DD1.2</text>
<text x="363.5" y="143.6">0 В</text>
<text x="363.5" y="146.6">0.1 мкФ</text>
<text x="363.5" y="149.6">0402</text>
<text x="164.6" y="152.1">TSW-102-07-G-S</text>
<text x="164.6" y="158.5">XP4</text>
<text x="166.6" y="162.8">Конт.</text>
<text x="184.3" y="162.8">Цепь</text>
<text x="314.7" y="166.8">S76S</text>
<text x="269.4" y="173.5">DA2</text>
<text x="34.7" y="177">TSW-106-07-G-S</text>
<text x="79.9" y="176.8">S76S</text>
<text x="249.7" y="183.7">C2</text>
<text x="164.6" y="187">TSW-104-07-G-S</text>
<text x="249.7" y="186.8">0 В</text>
<text x="249.7" y="189.2">100мкФ</text>
<text x="249.7" y="191.8">0402</text>
<text x="311.6" y="189.3">R4</text>
<text x="311.6" y="192.4">4,42кОм</text>
<text x="311.6" y="195.4">0402</text>
<text x="34.7" y="203.5">XS1</text>
<text x="89.9" y="200.7">0 В</text>
<text x="89.9" y="203.3">100мкФ</text>
<text x="89.9" y="198.3">C1</text>
<text x="184.5" y="203.5">XP5</text>
<text x="46" y="207.8">Цепь</text>
<text x="63.1" y="207.8">Конт.</text>
<text x="89.9" y="205.7">0402</text>
<text x="109.8" y="208.8">DA1</text>
<text x="186.5" y="207.8">Конт.</text>
<text x="204.3" y="207.8">Цепь</text>
<text x="269.4" y="207.1">LT1965*DD</text>
<text x="311.6" y="209.3">R5</text>
<text x="311.6" y="212.3">3,01кОм</text>
<text x="311.6" y="215.4">0402</text>
<text x="156.8" y="219.3">R2</text>
<text x="109.8" y="226.8">MCP73831T-2ACI/OT</text>
<text x="156.8" y="222.3">5 кОм</text>
<text x="156.8" y="225.3">0402</text>
<text x="184.5" y="222.1">TSW-102-07-G-S</text>
<text x="34.7" y="237">10118194-0001LF</text>
<text x="149.8" y="239.2">R1</text>
<text x="172" y="235.4">VD1</text>
<text x="149.8" y="246.2">470Ом</text>
<text x="149.8" y="249.3">0402</text>
<text x="172" y="246.5">KP-1608ZGC</text>
</g>
<g font-size="2.8" fill="#262626">
<text x="74.9" y="71.3">PC6</text>
<text x="104.9" y="71.3">PA2</text>
<text x="104.9" y="76.4">PA3</text>
<text x="104.9" y="81.4">PC4</text>
<text x="104.9" y="86.4">PC5</text>
<text x="74.9" y="91.4">PB1</text>
<text x="104.9" y="91.4">PB0</text>
<text x="74.9" y="101.3">PC5</text>
<text x="74.9" y="96.4">PB0</text>
<text x="104.9" y="96.4">PB1</text>
<text x="104.9" y="101.3">PC6</text>
<text x="364.6" y="101.3">VDD33</text>
<text x="74.9" y="106.3">PC4</text>
<text x="74.9" y="111.3">PA3</text>
<text x="74.9" y="116.3">PA2</text>
<text x="149.8" y="166.3">SWDIO</text>
<text x="149.8" y="171.3">SWCLK</text>
<text x="154.8" y="176.3">VDD33</text>
<text x="239.7" y="176.3">ACC_V</text>
<text x="145.9" y="211.2">ACC_V</text>
<text x="74.9" y="216.2">USB_DM</text>
<text x="74.9" y="221.2">USB_DP</text>
</g>
<g font-size="2.5">
<text x="67.5" y="47.8">1</text>
<text x="112.2" y="46.4">4</text>
<text x="116.4" y="47.8">PC0</text>
<text x="144.1" y="47.8">PC7</text>
<text x="151.3" y="46.4">27</text>
<text x="67.4" y="52.8">3</text>
<text x="112.3" y="51.4">5</text>
<text x="116.4" y="52.8">PC1</text>
<text x="144.1" y="52.8">PC8</text>
<text x="151.3" y="51.4">28</text>
<text x="67.3" y="57.8">5</text>
<text x="112.2" y="56.4">6</text>
<text x="116.4" y="57.8">PC2</text>
<text x="144.1" y="57.8">PC9</text>
<text x="151.3" y="56.4">29</text>
<text x="245.7" y="56.4">30</text>
<text x="251.2" y="57.8">RXTX/RFMOD</text>
<text x="288.7" y="57.8">RF_ANT</text>
<text x="301.1" y="56.4">33</text>
<text x="67.2" y="62.8">7</text>
<text x="112.2" y="61.4">7</text>
<text x="116.4" y="62.8">PC3</text>
<text x="144" y="62.8">PA8</text>
<text x="151.3" y="61.4">45</text>
<text x="245.7" y="61.4">36</text>
<text x="251.2" y="62.8">PA1_RF_FEM_CPS</text>
<text x="67.2" y="67.8">9</text>
<text x="110.9" y="71.4">16</text>
<text x="111" y="66.4">13</text>
<text x="116.4" y="67.8">PA0</text>
<text x="142.9" y="67.8">PA11</text>
<text x="151.3" y="66.4">48 USB_DM</text>
<text x="151.3" y="71.4">49 USB_DP</text>
<text x="66.2" y="72.8">11</text>
<text x="110.9" y="76.4">17</text>
<text x="116.4" y="72.8">PA2</text>
<text x="116.4" y="77.8">PA3</text>
<text x="142.7" y="72.8">PA12</text>
<text x="142.8" y="77.8">PC10</text>
<text x="151.3" y="76.4">52</text>
<text x="110.9" y="81.4">22</text>
<text x="116.4" y="82.8">PC4</text>
<text x="143" y="82.8">PC11</text>
<text x="151.3" y="81.4">53</text>
<text x="111" y="86.4">23</text>
<text x="116.4" y="87.8">PC5</text>
<text x="142.8" y="87.8">PC12</text>
<text x="151.3" y="86.4">54</text>
<text x="67.2" y="92.8">2</text>
<text x="110.9" y="91.4">24</text>
<text x="116.4" y="92.8">PB0</text>
<text x="143.9" y="92.8">PD2</text>
<text x="151.3" y="91.4">55</text>
<text x="67.2" y="97.8">4</text>
<text x="110.9" y="101.3">26</text>
<text x="111" y="96.4">25</text>
<text x="116.4" y="97.8">PB1</text>
<text x="144.2" y="97.8">PB5</text>
<text x="151.3" y="96.4">56</text>
<text x="151.3" y="101.3">60</text>
<text x="277.2" y="101.3">1</text>
<text x="286.2" y="101.3">2</text>
<text x="310.7" y="101.3">12</text>
<text x="351.1" y="101.3">43</text>
<text x="67.2" y="102.8">6</text>
<text x="67.3" y="107.8">8</text>
<text x="116.4" y="102.8">PC6</text>
<text x="144.1" y="102.8">PB8</text>
<text x="310.7" y="106.3">59</text>
<text x="316.1" y="102.8">NRST</text>
<text x="316.1" y="107.8">BOOT0</text>
<text x="340.3" y="102.8">VDD33</text>
<text x="340.3" y="107.8">VDD33</text>
<text x="351.1" y="106.3">44</text>
<text x="66" y="112.8">10</text>
<text x="344.7" y="112.8">NC</text>
<text x="351.1" y="111.4">1</text>
<text x="66" y="117.8">12</text>
<text x="312" y="116.4">2</text>
<text x="316.1" y="117.8">GND</text>
<text x="344.7" y="117.8">NC</text>
<text x="351.1" y="116.4">8</text>
<text x="312" y="121.4">3</text>
<text x="316.1" y="122.7">GND</text>
<text x="344.7" y="122.7">NC</text>
<text x="351.1" y="121.4">9</text>
<text x="310.7" y="126.4">14</text>
<text x="310.8" y="131.4">15</text>
<text x="316.1" y="127.7">GND</text>
<text x="344.7" y="127.7">NC</text>
<text x="351.1" y="126.4">10</text>
<text x="351.1" y="131.4">11</text>
<text x="310.9" y="136.4">31</text>
<text x="316.1" y="132.7">GND</text>
<text x="316.1" y="137.7">GND</text>
<text x="344.7" y="132.7">NC</text>
<text x="344.7" y="137.7">NC</text>
<text x="351.1" y="136.4">38</text>
<text x="166.3" y="142.7">1</text>
<text x="310.7" y="141.4">32</text>
<text x="316.1" y="142.7">GND</text>
<text x="344.7" y="142.7">NC</text>
<text x="351.1" y="141.4">40</text>
<text x="67.5" y="147.7">1</text>
<text x="76" y="146.3">18</text>
<text x="81.4" y="147.7">PA4_SPI1_NSS</text>
<text x="117" y="147.7">PA10_USART1_RX</text>
<text x="141.3" y="146.3">46</text>
<text x="166.3" y="147.7">2</text>
<text x="310.7" y="146.3">34</text>
<text x="316.1" y="147.7">GND</text>
<text x="344.7" y="147.7">NC</text>
<text x="351.1" y="146.3">42</text>
<text x="67.2" y="152.7">2</text>
<text x="76" y="151.3">19</text>
<text x="81.4" y="152.7">PA5_SPI1_SCK</text>
<text x="118.5" y="152.7">PA9_USART1_TX</text>
<text x="141.3" y="151.3">47</text>
<text x="310.8" y="151.3">35</text>
<text x="316.1" y="152.7">GND</text>
<text x="342.7" y="152.7">GND</text>
<text x="351.1" y="151.3">61</text>
<text x="67.4" y="157.8">3</text>
<text x="75.9" y="156.3">20</text>
<text x="76.2" y="161.3">21</text>
<text x="81.4" y="157.8">PA6_SPI1_MISO</text>
<text x="310.7" y="156.3">37</text>
<text x="310.7" y="161.3">39</text>
<text x="316.1" y="157.8">GND</text>
<text x="342.7" y="157.8">GND</text>
<text x="351.1" y="161.3">41</text>
<text x="351.1" y="156.3">62</text>
<text x="67.2" y="162.8">4</text>
<text x="67.3" y="167.7">5</text>
<text x="76" y="166.3">58</text>
<text x="81.4" y="162.8">PA7_SPI1_MOSI</text>
<text x="81.4" y="167.7">PB7_SDA</text>
<text x="122.4" y="167.7">PA14_SWCLK</text>
<text x="141.3" y="166.3">51</text>
<text x="166.3" y="167.7">1</text>
<text x="316.1" y="162.8">GND</text>
<text x="342.7" y="162.8">GND</text>
<text x="67.2" y="172.7">6</text>
<text x="76" y="171.3">57</text>
<text x="81.4" y="172.7">PB6_SCL</text>
<text x="123.1" y="172.7">PA13_SWDIO</text>
<text x="141.3" y="171.3">50</text>
<text x="166.3" y="172.7">2</text>
<text x="166.3" y="177.7">3</text>
<text x="267.1" y="176.3">7</text>
<text x="271.2" y="177.7">IN</text>
<text x="293" y="177.7">OUT</text>
<text x="301.1" y="176.3">2</text>
<text x="166.3" y="182.7">4</text>
<text x="267.1" y="181.3">8</text>
<text x="271.2" y="182.7">IN</text>
<text x="293" y="182.7">OUT</text>
<text x="301.1" y="181.3">1</text>
<text x="267" y="191.3">4</text>
<text x="267.1" y="186.3">6</text>
<text x="271.2" y="187.7">SHDN</text>
<text x="267.1" y="196.3">5</text>
<text x="271.2" y="192.7">GND</text>
<text x="271.2" y="197.7">GND</text>
<text x="267.1" y="201.3">9</text>
<text x="271.2" y="202.7">GND</text>
<text x="293.5" y="202.7">ADJ</text>
<text x="301.1" y="201.3">3</text>
<text x="36.4" y="212.7">+5V</text>
<text x="67.5" y="212.7">1</text>
<text x="107.2" y="211.3">4</text>
<text x="111.4" y="212.7">VDD</text>
<text x="131.5" y="212.7">VBAT</text>
<text x="141.3" y="211.3">3</text>
<text x="186.3" y="212.7">1</text>
<text x="36.4" y="217.7">D-</text>
<text x="67.2" y="217.7">2</text>
<text x="107.2" y="221.3">2</text>
<text x="131.7" y="217.7">PROG</text>
<text x="141.3" y="221.3">1</text>
<text x="141.3" y="216.3">5</text>
<text x="186.3" y="217.7">2</text>
<text x="36.4" y="222.6">D+</text>
<text x="36.4" y="227.6">GND</text>
<text x="67.2" y="227.6">4</text>
<text x="67.4" y="222.6">3</text>
<text x="111.4" y="222.6">VSS</text>
<text x="132.1" y="222.6">STAT</text>
<text x="36.4" y="232.6">Shield</text>
<text x="67.3" y="232.6">5</text>
</g>
</svg>
